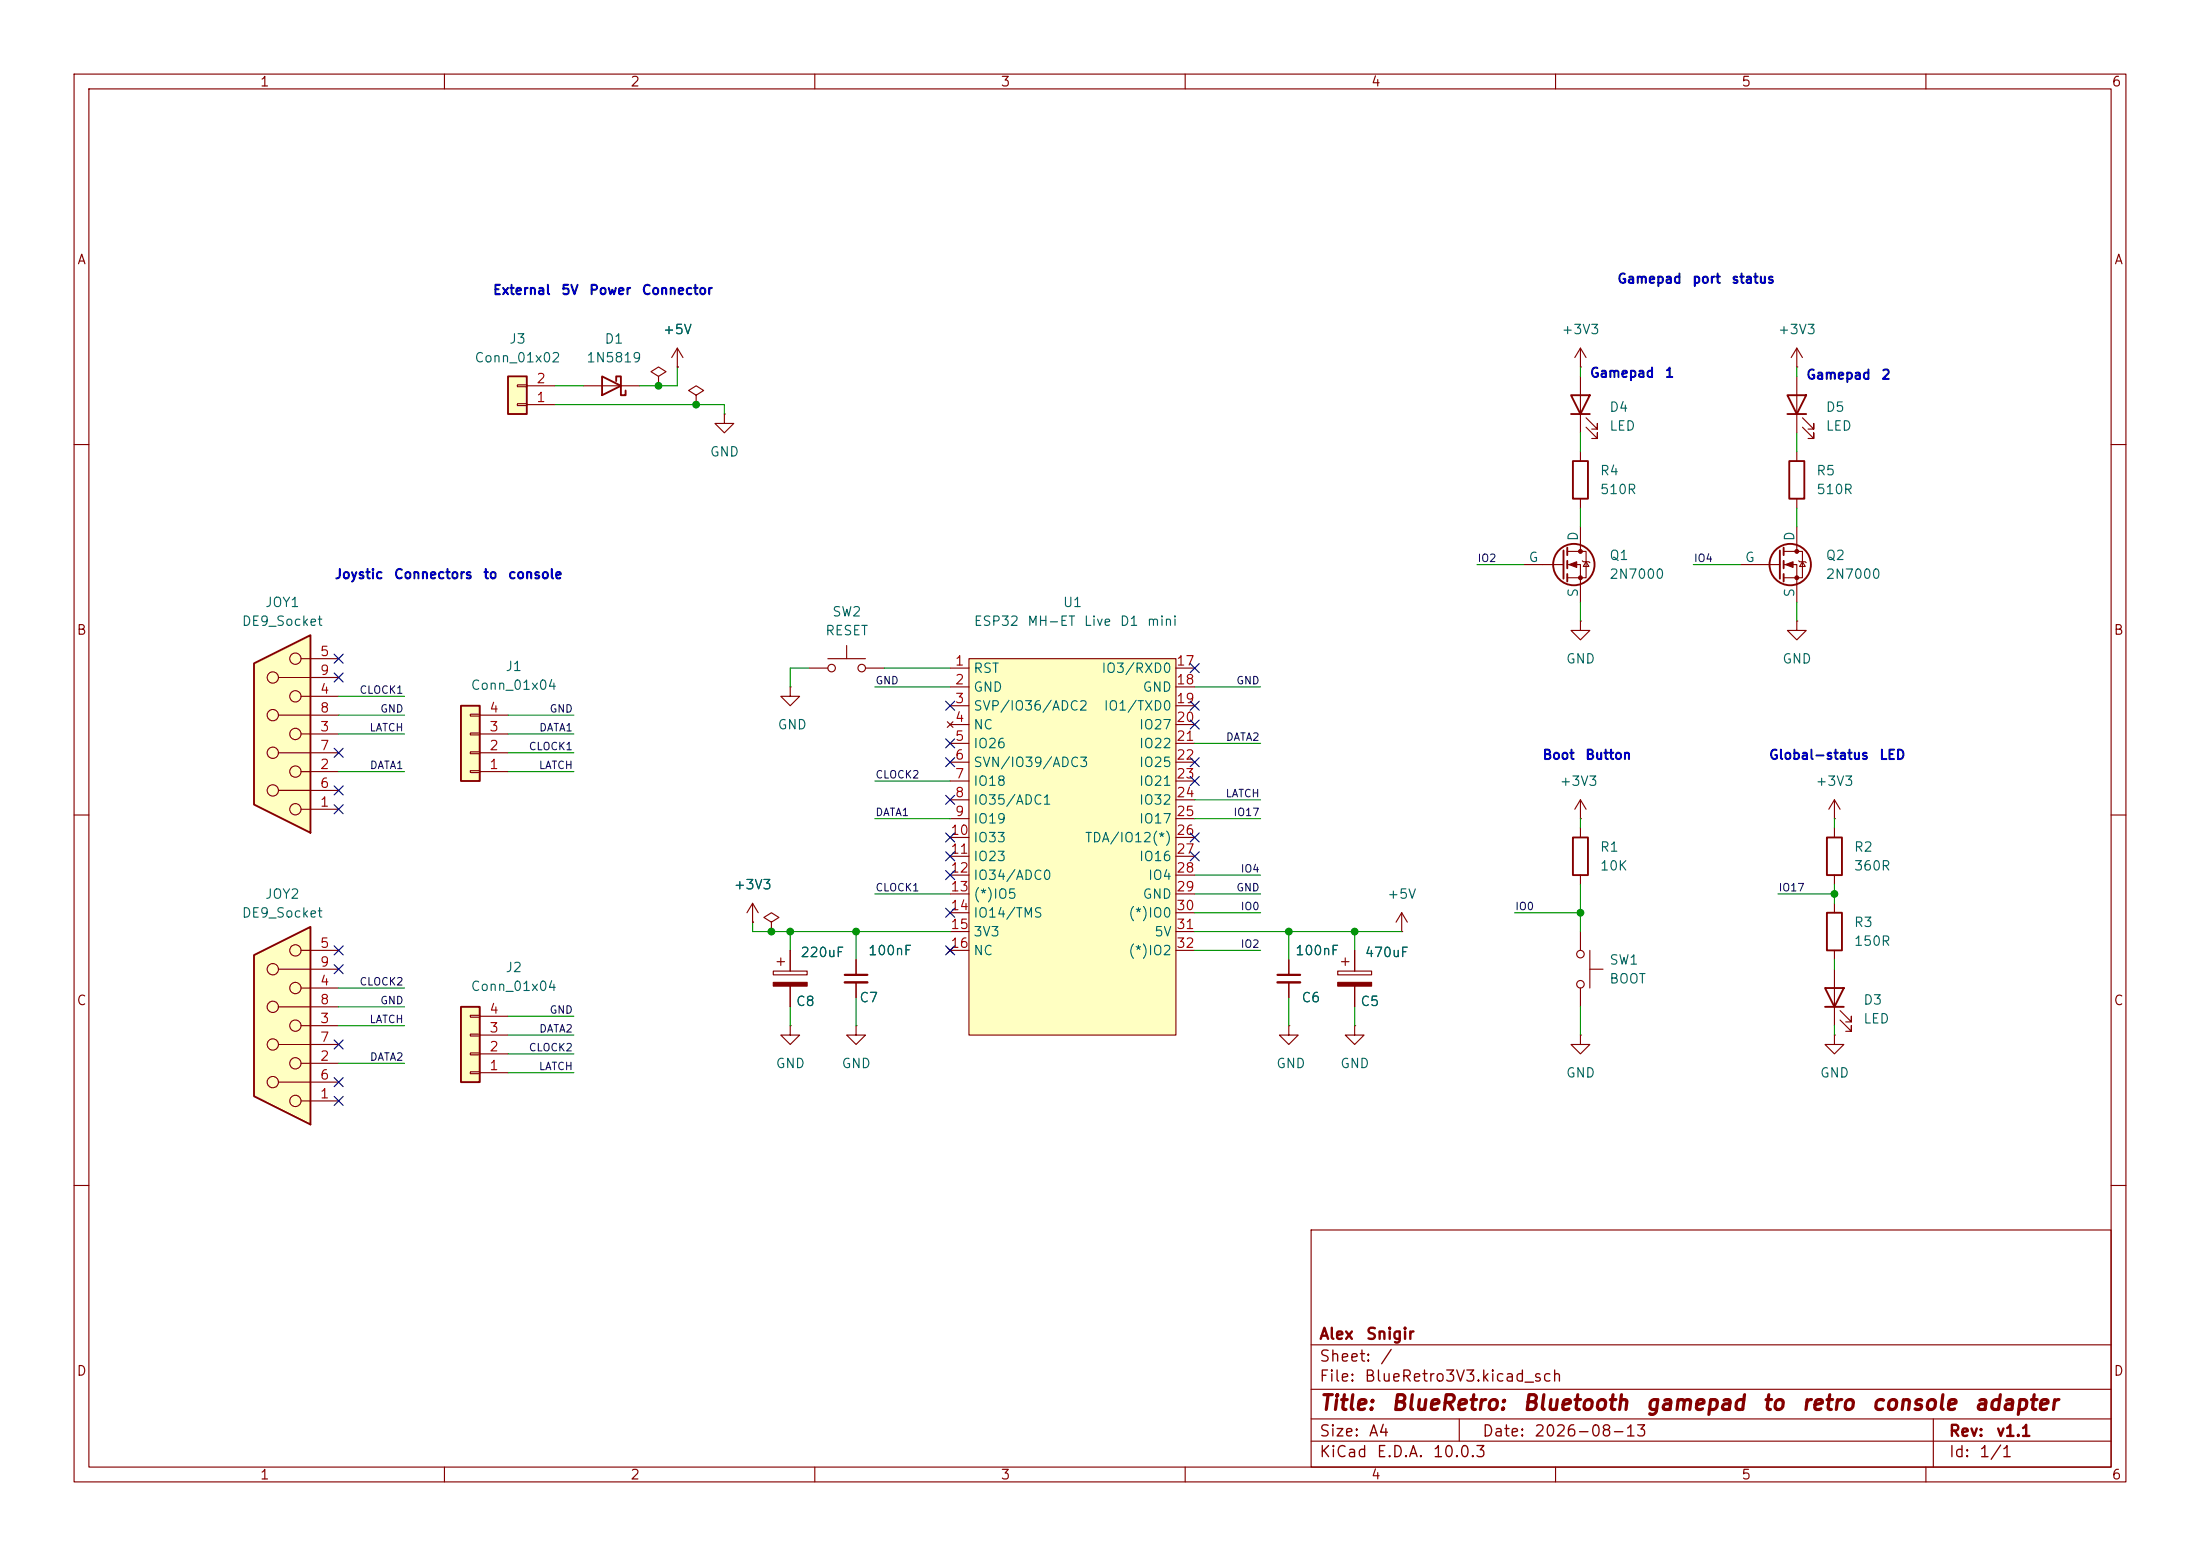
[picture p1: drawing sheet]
<svg xmlns="http://www.w3.org/2000/svg" width="297mm" height="210mm" viewBox="0 0 297 210" stroke-linecap="round" stroke-linejoin="round" font-family="sans-serif">
<g fill="none" stroke="#840000" stroke-width=".15">
<path d="M10 10h277v190h-277zM12 12h273v186h-273zM60 10v2M110 10v2M160 10v2M210 10v2M260 10v2M10 60h2M234.9 76.2h5.4M240.8 74.4h2.5v3.6h-2.5M240.8 76.2h1.8v5.1M242.6 71.1v3.3"/>
<path d="M242.8 75.7l.2 .1h.7l.1 .1M243.3 75.8l.4 .7h-.7zM285 60h2M242.6 83.8v1.3h1.2l-1.2 1.3-1.3-1.3h1.3M242.6 83.8h.1M10 110h2M285 110h2M10 160h2M177 166h108v32h-108zM285 160h2M60 198v2M110 198v2"/>
<path d="M160 198v2M177 194.5h108M177 191.5h108M177 187.5h108M177 181.5h108M197 191.5v3M210 198v2M260 198v2M261 191.5v6.5"/>
</g>
<g fill="none" stroke="#840000" stroke-width=".25">
<path d="M240.3 74.3v3.8M240.8 73.9v1M240.8 75.7v1M240.8 77.5v1"/>
<circle cx="241.7" cy="76.2" r="2.79"/>
</g>
<g fill="#840000" stroke="#840000" stroke-width=".15">
<path d="M241 76.2l1.1-.4v.8z"/>
<circle cx="242.6" cy="74.4" r=".25"/>
<circle cx="242.6" cy="78" r=".25"/>
</g>
<path d="M62.2 95.3h2.6v10.1h-2.6z" fill="#ffffc2"/>
<path d="M241.3 53.3h2.5l-1.2 2.6zM241.3 55.9h2.5M241.6 62.2h2v5.1h-2zM62.2 95.3h2.6v10.1h-2.6z" fill="none" stroke="#840000" stroke-width=".25"/>
<g fill="none" stroke="#840000" stroke-width=".15">
<path d="M242.6 49.5h.1M242.6 47l-.8 1.3M242.6 47l.7 1.3M242.6 47v2.5M242.6 50.8v7.6M243.3 57.7l1.6 1.5v-.8v.8h-.8M243.3 56.4l1.6 1.5v-.7v.7h-.8M242.6 61v1.2M242.6 67.3v1.3M63.5 98.9h1.3v.3h-1.3zM63.5 96.4h1.3v.2h-1.3zM64.8 99.1h3.8"/>
<path d="M64.8 96.5h3.8M63.5 104h1.3v.3h-1.3zM63.5 101.5h1.3v.2h-1.3zM64.8 104.1h3.8M64.8 101.6h3.8"/>
</g>
<path d="M130.8 88.9h27.9v50.8h-27.9z" fill="#ffffc2"/>
<g fill="none" stroke="#840000" stroke-width=".15">
<path d="M127.9 97.4l.8 .8M128.3 90.2h2.5M128.3 92.7h2.5M128.3 95.3h2.5M128.3 97.8h2.5M128.7 97.4l-.8 .8M130.8 88.9h27.9v50.8h-27.9zM158.7 90.2h2.6M158.7 92.7h2.6M158.7 95.3h2.6M158.7 97.8h2.6M128.3 100.3h2.5"/>
<path d="M128.3 102.9h2.5M128.3 105.4h2.5M128.3 108h2.5M128.3 110.5h2.5M128.3 113h2.5M128.3 115.6h2.5M128.3 118.1h2.5M158.7 100.3h2.6M158.7 102.9h2.6M158.7 105.4h2.6M158.7 108h2.6M158.7 110.5h2.6"/>
<path d="M158.7 113h2.6M158.7 115.6h2.6M158.7 118.1h2.6M127.9 127.9l.8 .8M128.3 120.7h2.5M128.3 123.2h2.5M128.3 125.7h2.5M128.3 128.3h2.5M128.7 127.9l-.8 .8M158.7 120.7h2.6M158.7 123.2h2.6M158.7 125.7h2.6"/>
<path d="M158.7 128.3h2.6"/>
</g>
<path d="M68.6 50.8h2.5v5.1h-2.5z" fill="#ffffc2"/>
<path d="M68.6 50.8h2.5v5.1h-2.5zM246.6 113h2.1v5.1h-2.1z" fill="none" stroke="#840000" stroke-width=".25"/>
<g fill="none" stroke="#840000" stroke-width=".15">
<path d="M69.8 54.5h1.3v.2h-1.3zM69.8 51.9h1.3v.3h-1.3zM71.1 54.6h3.8M71.1 52.1h3.8M88.9 50.8l1-.6-1-.7-1 .7 1 .6v1.3M88.9 52.1h.1M91.4 49.5h.1M91.4 47l-.7 1.3M91.4 47l.8 1.3M91.4 47v2.5M94 53.3l1-.6-1-.6-1 .6 1 .6v1.3M94 54.6h.1"/>
<path d="M247.6 110.5h.1M247.6 108l-.7 1.2M247.6 108l.8 1.2M247.6 108v2.5M247.6 111.8v1.2M247.6 118.1v1.3"/>
</g>
<path d="M34.3 128.9l7.6-3.8v26.7l-7.6-3.8z" fill="#ffffc2"/>
<path d="M34.3 128.9l7.6-3.8v26.7l-7.6-3.8z" fill="none" stroke="#840000" stroke-width=".25"/>
<g fill="none" stroke="#840000" stroke-width=".15">
<path d="M37.6 135.9h8.1M37.6 130.8h8.1M40.6 138.4h5.1M40.6 133.4h5.1M40.6 128.3h5.1M37.6 146.1h8.1M37.6 141h8.1M40.6 148.6h5.1M40.6 143.5h5.1"/>
<circle cx="36.8" cy="130.8" r=".76"/>
<circle cx="36.8" cy="135.9" r=".76"/>
<circle cx="39.9" cy="138.4" r=".76"/>
<circle cx="39.9" cy="128.3" r=".76"/>
<circle cx="39.9" cy="133.3" r=".76"/>
<circle cx="36.8" cy="146" r=".76"/>
<circle cx="36.8" cy="141" r=".76"/>
<circle cx="39.9" cy="148.6" r=".76"/>
<circle cx="39.9" cy="143.5" r=".76"/>
</g>
<path d="M34.3 89.5l7.6-3.8v26.7l-7.6-3.8z" fill="#ffffc2"/>
<g fill="none" stroke="#840000" stroke-width=".25">
<path d="M211.1 74.3v3.8M211.6 73.9v1M211.6 75.7v1M211.6 77.5v1M212.3 62.2h2.1v5.1h-2.1zM34.3 89.5l7.6-3.8v26.7l-7.6-3.8zM212.3 113h2.1v5.1h-2.1zM246.4 133.4h2.5l-1.3 2.5zM246.4 135.9h2.5M246.6 123.2h2.1v5.1h-2.1z"/>
<circle cx="212.5" cy="76.2" r="2.79"/>
</g>
<g fill="none" stroke="#840000" stroke-width=".15">
<path d="M205.7 76.2h5.4M211.6 74.4h2.5v3.6h-2.5M211.6 76.2h1.8v5.1M213.4 61v1.2M213.4 67.3v1.3M213.4 71.1v3.3M213.6 75.7l.1 .1h.8l.1 .1M214.1 75.8l.4 .7h-.8zM37.6 96.5h8.1M37.6 91.4h8.1M40.6 99.1h5.1M40.6 94h5.1"/>
<path d="M40.6 88.9h5.1M213.4 83.8v1.3h1.2l-1.2 1.3-1.3-1.3h1.3M213.4 83.8h.1M37.6 106.7h8.1M37.6 101.6h8.1M40.6 109.2h5.1M40.6 104.1h5.1M213.4 110.5h.1M213.4 108v2.5M213.4 111.8v1.2M213.4 118.1v1.3M213.4 108l-.8 1.2"/>
<path d="M213.4 108l.7 1.2M104.1 124.5l1.1-.7-1.1-.6-1 .6 1 .7v1.2M104.1 125.7h.1M213.4 139.7v1.3h1.2l-1.2 1.2-1.3-1.2h1.3M213.4 139.7h.1M213.4 125.7v2.6M213.4 133.4v2.5M214.6 130.8h1.8M214.6 128.3v5.1M247.6 139.7v1.3h1.3l-1.3 1.2-1.2-1.2h1.2M247.6 139.7h.1M247.6 121.9v1.3"/>
<path d="M247.6 128.3v1.2M247.6 130.8v7.6M248.4 137.7l1.5 1.5v-.8v.8h-.7M248.4 136.4l1.5 1.5v-.7v.7h-.7"/>
<circle cx="36.8" cy="96.5" r=".76"/>
<circle cx="36.8" cy="91.4" r=".76"/>
<circle cx="39.9" cy="99.1" r=".76"/>
<circle cx="39.9" cy="88.9" r=".76"/>
<circle cx="39.9" cy="94" r=".76"/>
<circle cx="36.8" cy="101.6" r=".76"/>
<circle cx="36.8" cy="106.7" r=".76"/>
<circle cx="39.9" cy="109.2" r=".76"/>
<circle cx="39.9" cy="104.1" r=".76"/>
<circle cx="213.4" cy="128.8" r=".51"/>
<circle cx="213.4" cy="132.8" r=".51"/>
</g>
<g fill="#840000" stroke="#840000" stroke-width=".15">
<path d="M211.8 76.2l1.1-.4v.8z"/>
<circle cx="213.4" cy="74.4" r=".25"/>
<circle cx="213.4" cy="78" r=".25"/>
</g>
<path d="M62.2 135.9h2.6v10.2h-2.6z" fill="#ffffc2"/>
<path d="M81.3 50.8l2.5 1.3-2.5 1.2zM83.2 51.4v-.6h.6v2.5h.7v-.6M212.1 53.3h2.5l-1.2 2.6zM212.1 55.9h2.5M62.2 135.9h2.6v10.2h-2.6z" fill="none" stroke="#840000" stroke-width=".25"/>
<g fill="none" stroke="#840000" stroke-width=".15">
<path d="M78.7 52.1h7.7M88.9 52.1h.1M91.4 49.5h.1M97.8 55.9v1.3h1.3l-1.3 1.2-1.3-1.2h1.3M97.8 55.9h.1M213.4 49.5h.1M213.4 47l-.8 1.3M213.4 47l.7 1.3M213.4 47v2.5M213.4 50.8v7.6M214.1 57.7l1.5 1.5v-.8v.8h-.7M214.1 56.4l1.5 1.5v-.7v.7h-.7"/>
<path d="M106.7 92.7v1.3h1.2l-1.2 1.3-1.3-1.3h1.3M106.7 92.7h.1M109.2 90.2h2.6M111.8 88.9h5M114.3 87.1v1.8M116.8 90.2h2.6M63.5 139.6h1.3v.2h-1.3zM63.5 137h1.3v.3h-1.3zM64.8 139.7h3.8M64.8 137.2h3.8M101.6 124.5h.1M101.6 121.9l-.8 1.3"/>
<path d="M101.6 121.9l.8 1.3M101.6 121.9v2.6M104.1 125.7h.1M104.4 131.1h4.6v.5h-4.6zM104.9 129.8h1M105.4 129.3v1M106.7 138.4v1.3h1.2l-1.2 1.3-1.3-1.3h1.3M106.7 138.4h.1M106.7 128.3v2.8M106.7 133.1v2.8M115.6 138.4v1.3h1.2l-1.2 1.3-1.3-1.3h1.3M115.6 138.4h.1"/>
<path d="M115.6 129.5v2.1M115.6 132.6v2M174 138.4v1.3h1.3l-1.3 1.3-1.3-1.3h1.3M174 138.4h.1M174 129.5v2.1M174 132.6v2M180.6 131.1h4.6v.5h-4.6zM181.1 129.8h1M181.6 129.3v1M182.9 138.4v1.3h1.2l-1.2 1.3-1.3-1.3h1.3M182.9 138.4h.1M182.9 128.3v2.8"/>
<path d="M182.9 133.1v2.8M189.2 125.7h.1M189.2 123.2l-.7 1.3M189.2 123.2l.8 1.3M189.2 123.2v2.5M63.5 144.7h1.3v.2h-1.3zM63.5 142.1h1.3v.3h-1.3zM64.8 144.8h3.8M64.8 142.2h3.8"/>
<circle cx="112.3" cy="90.2" r=".51"/>
<circle cx="116.3" cy="90.2" r=".51"/>
</g>
<path d="M114 131.6h3.1M172.5 131.6h3" fill="none" stroke="#840000" stroke-width=".3"/>
<path d="M114 132.6h3.1M172.5 132.6h3" fill="none" stroke="#840000" stroke-width=".33"/>
<g fill="#840000" stroke="#840000" stroke-width=".15">
<path d="M180.6 132.6h4.6v.5h-4.6z"/>
<path d="M104.4 132.6h4.6v.5h-4.6z"/>
</g>
<g fill="none" stroke="#009600" stroke-width=".15">
<path d="M74.9 52.1h3.8M74.9 54.6h22.9v1.3M91.4 49.5v2.6h-5M213.4 49.5v1.3M213.4 58.4v2.6M242.6 49.5v1.3M242.6 58.4v2.6M199.4 76.2h6.3M213.4 68.6v2.5M228.6 76.2h6.3M242.6 68.6v2.5M45.7 99.1h8.9"/>
<path d="M45.7 96.5h8.9M45.7 94h8.9M68.6 99.1h8.9M68.6 96.5h8.9M109.2 90.2h-2.5v2.5M118.1 92.7h10.2M119.4 90.2h8.9M161.3 92.7h8.9M213.4 81.3v2.5M242.6 81.3v2.5M45.7 104.1h8.9M68.6 104.1h8.9"/>
<path d="M68.6 101.6h8.9M118.1 110.5h10.2M118.1 105.4h10.2M161.3 100.3h8.9M161.3 110.5h8.9M161.3 108h8.9M161.3 118.1h8.9M213.4 110.5v1.3M213.4 119.4v6.3M247.6 110.5v1.3M247.6 119.4v2.5M45.7 138.4h8.9"/>
<path d="M45.7 135.9h8.9M45.7 133.4h8.9M68.6 139.7h8.9M68.6 137.2h8.9M101.6 124.5v1.2h26.7M106.7 125.7v2.6M106.7 135.9v2.5M115.6 125.7v3.8M115.6 134.6v3.8M118.1 120.7h10.2M161.3 120.7h8.9M161.3 125.7h27.9"/>
<path d="M161.3 123.2h8.9M161.3 128.3h8.9M174 125.7v3.8M174 134.6v3.8M182.9 125.7v2.6M182.9 135.9v2.5M204.5 123.2h8.9M213.4 135.9v3.8M240 120.7h7.6M247.6 129.5v1.3M247.6 138.4v1.3M45.7 143.5h8.9"/>
<path d="M68.6 142.2h8.9M68.6 144.8h8.9"/>
</g>
<g fill="none" stroke="#000084" stroke-width=".15">
<path d="M45.1 90.8l1.2 1.2M45.1 88.3l1.2 1.2M46.3 90.8l-1.2 1.2M46.3 88.3l-1.2 1.2M127.7 99.7l1.2 1.2M127.7 94.6l1.2 1.3M128.9 99.7l-1.2 1.2M128.9 94.6l-1.2 1.3M160.7 89.6l1.2 1.2M160.7 94.6l1.2 1.3M160.7 97.2l1.2 1.2M161.9 94.6l-1.2 1.3"/>
<path d="M161.9 89.6l-1.2 1.2M161.9 97.2l-1.2 1.2M45.1 106.1l1.2 1.2M45.1 108.6l1.2 1.2M45.1 101l1.2 1.2M46.3 106.1l-1.2 1.2M46.3 108.6l-1.2 1.2M46.3 101l-1.2 1.2M127.7 117.5l1.2 1.2M127.7 112.4l1.2 1.2M127.7 102.3l1.2 1.2M127.7 107.3l1.2 1.3"/>
<path d="M127.7 115l1.2 1.2M128.9 117.5l-1.2 1.2M128.9 112.4l-1.2 1.2M128.9 102.3l-1.2 1.2M128.9 107.3l-1.2 1.3M128.9 115l-1.2 1.2M160.7 104.8l1.2 1.2M160.7 112.4l1.2 1.2M160.7 115l1.2 1.2M160.7 102.3l1.2 1.2M161.9 104.8l-1.2 1.2M161.9 112.4l-1.2 1.2"/>
<path d="M161.9 115l-1.2 1.2M161.9 102.3l-1.2 1.2M45.1 130.2l1.2 1.2M45.1 127.7l1.2 1.2M46.3 130.2l-1.2 1.2M46.3 127.7l-1.2 1.2M127.7 127.7l1.2 1.2M127.7 122.6l1.2 1.2M128.9 127.7l-1.2 1.2M128.9 122.6l-1.2 1.2M45.1 140.4l1.2 1.2M45.1 148l1.2 1.2"/>
<path d="M45.1 145.4l1.2 1.3M46.3 140.4l-1.2 1.2M46.3 148l-1.2 1.2M46.3 145.4l-1.2 1.3"/>
</g>
<g fill="#009600" stroke="#009600" stroke-width=".14">
<circle cx="247.6" cy="120.7" r=".46"/>
<circle cx="213.4" cy="123.2" r=".46"/>
<circle cx="88.9" cy="52.1" r=".46"/>
<circle cx="94" cy="54.6" r=".46"/>
<circle cx="174" cy="125.7" r=".46"/>
<circle cx="182.9" cy="125.7" r=".46"/>
<circle cx="115.6" cy="125.7" r=".46"/>
<circle cx="104.1" cy="125.7" r=".46"/>
<circle cx="106.7" cy="125.7" r=".46"/>
</g>
<g font-size="2" fill="#840000">
<text x="178" y="190.8">Title:</text>
<text x="187.7" y="190.8">BlueRetro:</text>
<text x="205.4" y="190.8">Bluetooth</text>
<text x="222" y="190.8">gamepad</text>
<text x="237.8" y="190.8">to</text>
<text x="243.1" y="190.8">retro</text>
<text x="252.5" y="190.8">console</text>
<text x="266.4" y="190.8">adapter</text>
</g>
<g font-size="1.5" fill="#840000">
<text x="178" y="184.2">Sheet:</text>
<text x="178" y="181.2">Alex</text>
<text x="184.3" y="181.2">Snigir</text>
<text x="186.2" y="184.2">/</text>
<text x="178" y="186.9">File:</text>
<text x="184.1" y="186.9">BlueRetro3V3.kicad_sch</text>
<text x="178" y="197.1">KiCad</text>
<text x="178" y="194.3">Size:</text>
<text x="184.7" y="194.3">A4</text>
<text x="185.7" y="197.1">E.D.A.</text>
<text x="193.3" y="197.1">10.0.3</text>
<text x="200" y="194.3">Date:</text>
<text x="207" y="194.3">2026-08-13</text>
<text x="263" y="194.3">Rev:</text>
<text x="263" y="197.1">Id:</text>
<text x="267.1" y="197.1">1/1</text>
<text x="269.4" y="194.3">v1.1</text>
</g>
<g font-size="1.3" fill="#840000">
<text x="35" y="12">1</text>
<text x="85" y="12">2</text>
<text x="135" y="12">3</text>
<text x="185" y="12">4</text>
<text x="235" y="12">5</text>
<text x="285" y="12">6</text>
<text x="10.3" y="36">A</text>
<text x="285.3" y="36">A</text>
<text x="10.3" y="86">B</text>
<text x="285.3" y="86">B</text>
<text x="10.3" y="136">C</text>
<text x="285.3" y="136">C</text>
<text x="10.3" y="186">D</text>
<text x="285.3" y="186">D</text>
<text x="35" y="200">1</text>
<text x="85" y="200">2</text>
<text x="135" y="200">3</text>
<text x="185" y="200">4</text>
<text x="235" y="200">5</text>
<text x="285" y="200">6</text>
</g>
<g font-size="1.3" fill="#0000c2">
<text x="66.5" y="40.1">External</text>
<text x="75.7" y="40.1">5V</text>
<text x="79.4" y="40.1">Power</text>
<text x="86.5" y="40.1">Connector</text>
<text x="218.2" y="38.6">Gamepad</text>
<text x="228.4" y="38.6">port</text>
<text x="233.7" y="38.6">status</text>
<text x="214.6" y="51.3">Gamepad</text>
<text x="224.7" y="51.3">1</text>
<text x="243.8" y="51.5">Gamepad</text>
<text x="253.9" y="51.5">2</text>
<text x="45.1" y="78.4">Joystic</text>
<text x="53.1" y="78.4">Connectors</text>
<text x="65.2" y="78.4">to</text>
<text x="68.5" y="78.4">console</text>
<text x="208.2" y="102.8">Boot</text>
<text x="213.9" y="102.8">Button</text>
<text x="238.7" y="102.8">Global-status</text>
<text x="253.6" y="102.8">LED</text>
</g>
<g font-size="1.3" fill="#006464">
<text x="68.7" y="46.7">J3</text>
<text x="81.5" y="46.7">D1</text>
<text x="89.4" y="45.4">+5V</text>
<text x="210.7" y="45.4">+3V3</text>
<text x="239.9" y="45.4">+3V3</text>
<text x="64" y="49.2">Conn_01x02</text>
<text x="79.1" y="49.2">1N5819</text>
<text x="217.2" y="55.9">D4</text>
<text x="217.2" y="58.4">LED</text>
<text x="246.4" y="55.9">D5</text>
<text x="246.4" y="58.4">LED</text>
<text x="95.8" y="61.9">GND</text>
<text x="215.9" y="64.5">R4</text>
<text x="245.1" y="64.5">R5</text>
<text x="215.9" y="67">510R</text>
<text x="245.1" y="67">510R</text>
<text x="206.3" y="76.2">G</text>
<text x="213.3" y="73.1" transform="rotate(-90 213.3 73.1)">D</text>
<text x="217.2" y="75.9">Q1</text>
<text x="235.5" y="76.2">G</text>
<text x="242.5" y="73.1" transform="rotate(-90 242.5 73.1)">D</text>
<text x="246.4" y="75.9">Q2</text>
<text x="35.7" y="82.3">JOY1</text>
<text x="112.3" y="83.5">SW2</text>
<text x="143.4" y="82.3">U1</text>
<text x="213.3" y="80.7" transform="rotate(-90 213.3 80.7)">S</text>
<text x="217.2" y="78.4">2N7000</text>
<text x="242.5" y="80.7" transform="rotate(-90 242.5 80.7)">S</text>
<text x="246.4" y="78.4">2N7000</text>
<text x="32.6" y="84.8">DE9_Socket</text>
<text x="111.3" y="86.1">RESET</text>
<text x="131.4" y="84.8">ESP32</text>
<text x="138.6" y="84.8">MH-ET</text>
<text x="146.2" y="84.8">Live</text>
<text x="151.1" y="84.8">D1</text>
<text x="154.7" y="84.8">mini</text>
<text x="211.3" y="89.9">GND</text>
<text x="240.5" y="89.9">GND</text>
<text x="63.5" y="93.4">Conn_01x04</text>
<text x="68.2" y="90.9">J1</text>
<text x="131.3" y="91.1">RST</text>
<text x="131.3" y="93.7">GND</text>
<text x="148.6" y="91.1">IO3/RXD0</text>
<text x="154.2" y="93.7">GND</text>
<text x="104.9" y="98.8">GND</text>
<text x="131.3" y="96.2">SVP/IO36/ADC2</text>
<text x="131.3" y="98.8">NC</text>
<text x="131.3" y="101.3">IO26</text>
<text x="148.9" y="96.2">IO1/TXD0</text>
<text x="153.7" y="98.8">IO27</text>
<text x="153.7" y="101.3">IO22</text>
<text x="131.3" y="103.8">SVN/IO39/ADC3</text>
<text x="131.3" y="106.4">IO18</text>
<text x="153.7" y="103.8">IO25</text>
<text x="153.7" y="106.4">IO21</text>
<text x="210.5" y="106.4">+3V3</text>
<text x="245" y="106.4">+3V3</text>
<text x="131.3" y="108.9">IO35/ADC1</text>
<text x="131.3" y="111.5">IO19</text>
<text x="153.7" y="108.9">IO32</text>
<text x="153.7" y="111.5">IO17</text>
<text x="131.3" y="114">IO33</text>
<text x="131.3" y="116.5">IO23</text>
<text x="131.3" y="119.1">IO34/ADC0</text>
<text x="146.4" y="114">TDA/IO12(*)</text>
<text x="153.7" y="116.5">IO16</text>
<text x="154.9" y="119.1">IO4</text>
<text x="215.9" y="115.3">R1</text>
<text x="215.9" y="117.8">10K</text>
<text x="250.2" y="115.3">R2</text>
<text x="250.2" y="117.8">360R</text>
<text x="32.6" y="124.2">DE9_Socket</text>
<text x="35.7" y="121.6">JOY2</text>
<text x="99" y="120.4">+3V3</text>
<text x="131.3" y="121.6">(*)IO5</text>
<text x="131.3" y="124.2">IO14/TMS</text>
<text x="152.2" y="124.2">(*)IO0</text>
<text x="154.2" y="121.6">GND</text>
<text x="187.2" y="121.6">+5V</text>
<text x="250.2" y="125.4">R3</text>
<text x="68.2" y="131.5">J2</text>
<text x="108" y="129.5">220uF</text>
<text x="117.1" y="129.2">100nF</text>
<text x="131.3" y="126.7">3V3</text>
<text x="131.3" y="129.2">NC</text>
<text x="152.2" y="129.2">(*)IO2</text>
<text x="155.7" y="126.7">5V</text>
<text x="174.8" y="129.2">100nF</text>
<text x="184.2" y="129.5">470uF</text>
<text x="217.2" y="130.5">SW1</text>
<text x="250.2" y="128">150R</text>
<text x="63.5" y="134.1">Conn_01x04</text>
<text x="107.4" y="136.1">C8</text>
<text x="115.9" y="135.6">C7</text>
<text x="175.6" y="135.6">C6</text>
<text x="183.6" y="136.1">C5</text>
<text x="217.2" y="133.1">BOOT</text>
<text x="251.5" y="135.9">D3</text>
<text x="251.5" y="138.4">LED</text>
<text x="104.6" y="144.5">GND</text>
<text x="113.5" y="144.5">GND</text>
<text x="172.2" y="144.5">GND</text>
<text x="180.8" y="144.5">GND</text>
<text x="211.3" y="145.8">GND</text>
<text x="245.6" y="145.8">GND</text>
</g>
<g font-size="1.3" fill="#a90000">
<text x="72.3" y="52">2</text>
<text x="72.3" y="54.6">1</text>
<text x="43.1" y="88.9">5</text>
<text x="43.1" y="94">4</text>
<text x="43.1" y="91.4">9</text>
<text x="128.8" y="90.1">1</text>
<text x="128.8" y="92.7">2</text>
<text x="128.8" y="95.2">3</text>
<text x="158.7" y="90.1">17</text>
<text x="158.7" y="92.7">18</text>
<text x="158.7" y="95.2">19</text>
<text x="43.1" y="99">3</text>
<text x="43.1" y="101.6">7</text>
<text x="43.1" y="96.5">8</text>
<text x="66" y="101.6">2</text>
<text x="66" y="99">3</text>
<text x="66" y="96.5">4</text>
<text x="128.8" y="97.8">4</text>
<text x="128.8" y="100.3">5</text>
<text x="158.7" y="97.8">20</text>
<text x="158.7" y="100.3">21</text>
<text x="43.1" y="104.1">2</text>
<text x="43.1" y="106.7">6</text>
<text x="66" y="104.1">1</text>
<text x="128.8" y="102.8">6</text>
<text x="128.8" y="105.4">7</text>
<text x="128.8" y="107.9">8</text>
<text x="158.7" y="102.8">22</text>
<text x="158.7" y="105.4">23</text>
<text x="158.7" y="107.9">24</text>
<text x="43.1" y="109.2">1</text>
<text x="128.2" y="113">10</text>
<text x="128.8" y="110.5">9</text>
<text x="158.7" y="110.5">25</text>
<text x="158.7" y="113">26</text>
<text x="128.2" y="115.5">11</text>
<text x="128.2" y="118.1">12</text>
<text x="158.7" y="115.5">27</text>
<text x="158.7" y="118.1">28</text>
<text x="128.2" y="120.6">13</text>
<text x="128.2" y="123.2">14</text>
<text x="128.2" y="125.7">15</text>
<text x="158.7" y="120.6">29</text>
<text x="158.7" y="123.2">30</text>
<text x="158.7" y="125.7">31</text>
<text x="43.1" y="128.2">5</text>
<text x="43.1" y="130.8">9</text>
<text x="128.2" y="128.2">16</text>
<text x="158.7" y="128.2">32</text>
<text x="43.1" y="133.3">4</text>
<text x="43.1" y="135.9">8</text>
<text x="66" y="137.1">4</text>
<text x="43.1" y="143.5">2</text>
<text x="43.1" y="138.4">3</text>
<text x="43.1" y="140.9">7</text>
<text x="66" y="142.2">2</text>
<text x="66" y="139.7">3</text>
<text x="43.1" y="148.6">1</text>
<text x="43.1" y="146">6</text>
<text x="66" y="144.8">1</text>
</g>
<g font-size="1" fill="#0f0f0f">
<text x="199.4" y="76.1">IO2</text>
<text x="228.6" y="76.1">IO4</text>
<text x="48.5" y="93.9">CLOCK1</text>
<text x="118.1" y="92.6">GND</text>
<text x="166.8" y="92.6">GND</text>
<text x="49.8" y="99">LATCH</text>
<text x="51.3" y="96.4">GND</text>
<text x="71.3" y="101.5">CLOCK1</text>
<text x="72.7" y="99">DATA1</text>
<text x="74.1" y="96.4">GND</text>
<text x="165.4" y="100.2">DATA2</text>
<text x="49.9" y="104">DATA1</text>
<text x="72.7" y="104">LATCH</text>
<text x="118.1" y="105.3">CLOCK2</text>
<text x="165.4" y="107.9">LATCH</text>
<text x="118.1" y="110.4">DATA1</text>
<text x="166.4" y="110.4">IO17</text>
<text x="167.4" y="118">IO4</text>
<text x="118.1" y="120.6">CLOCK1</text>
<text x="166.8" y="120.6">GND</text>
<text x="167.4" y="123.1">IO0</text>
<text x="204.5" y="123.1">IO0</text>
<text x="240" y="120.6">IO17</text>
<text x="167.4" y="128.2">IO2</text>
<text x="48.5" y="133.3">CLOCK2</text>
<text x="51.3" y="135.8">GND</text>
<text x="74.1" y="137.1">GND</text>
<text x="49.8" y="138.3">LATCH</text>
<text x="49.9" y="143.4">DATA2</text>
<text x="71.3" y="142.1">CLOCK2</text>
<text x="72.7" y="139.6">DATA2</text>
<text x="72.7" y="144.7">LATCH</text>
</g>
</svg>
